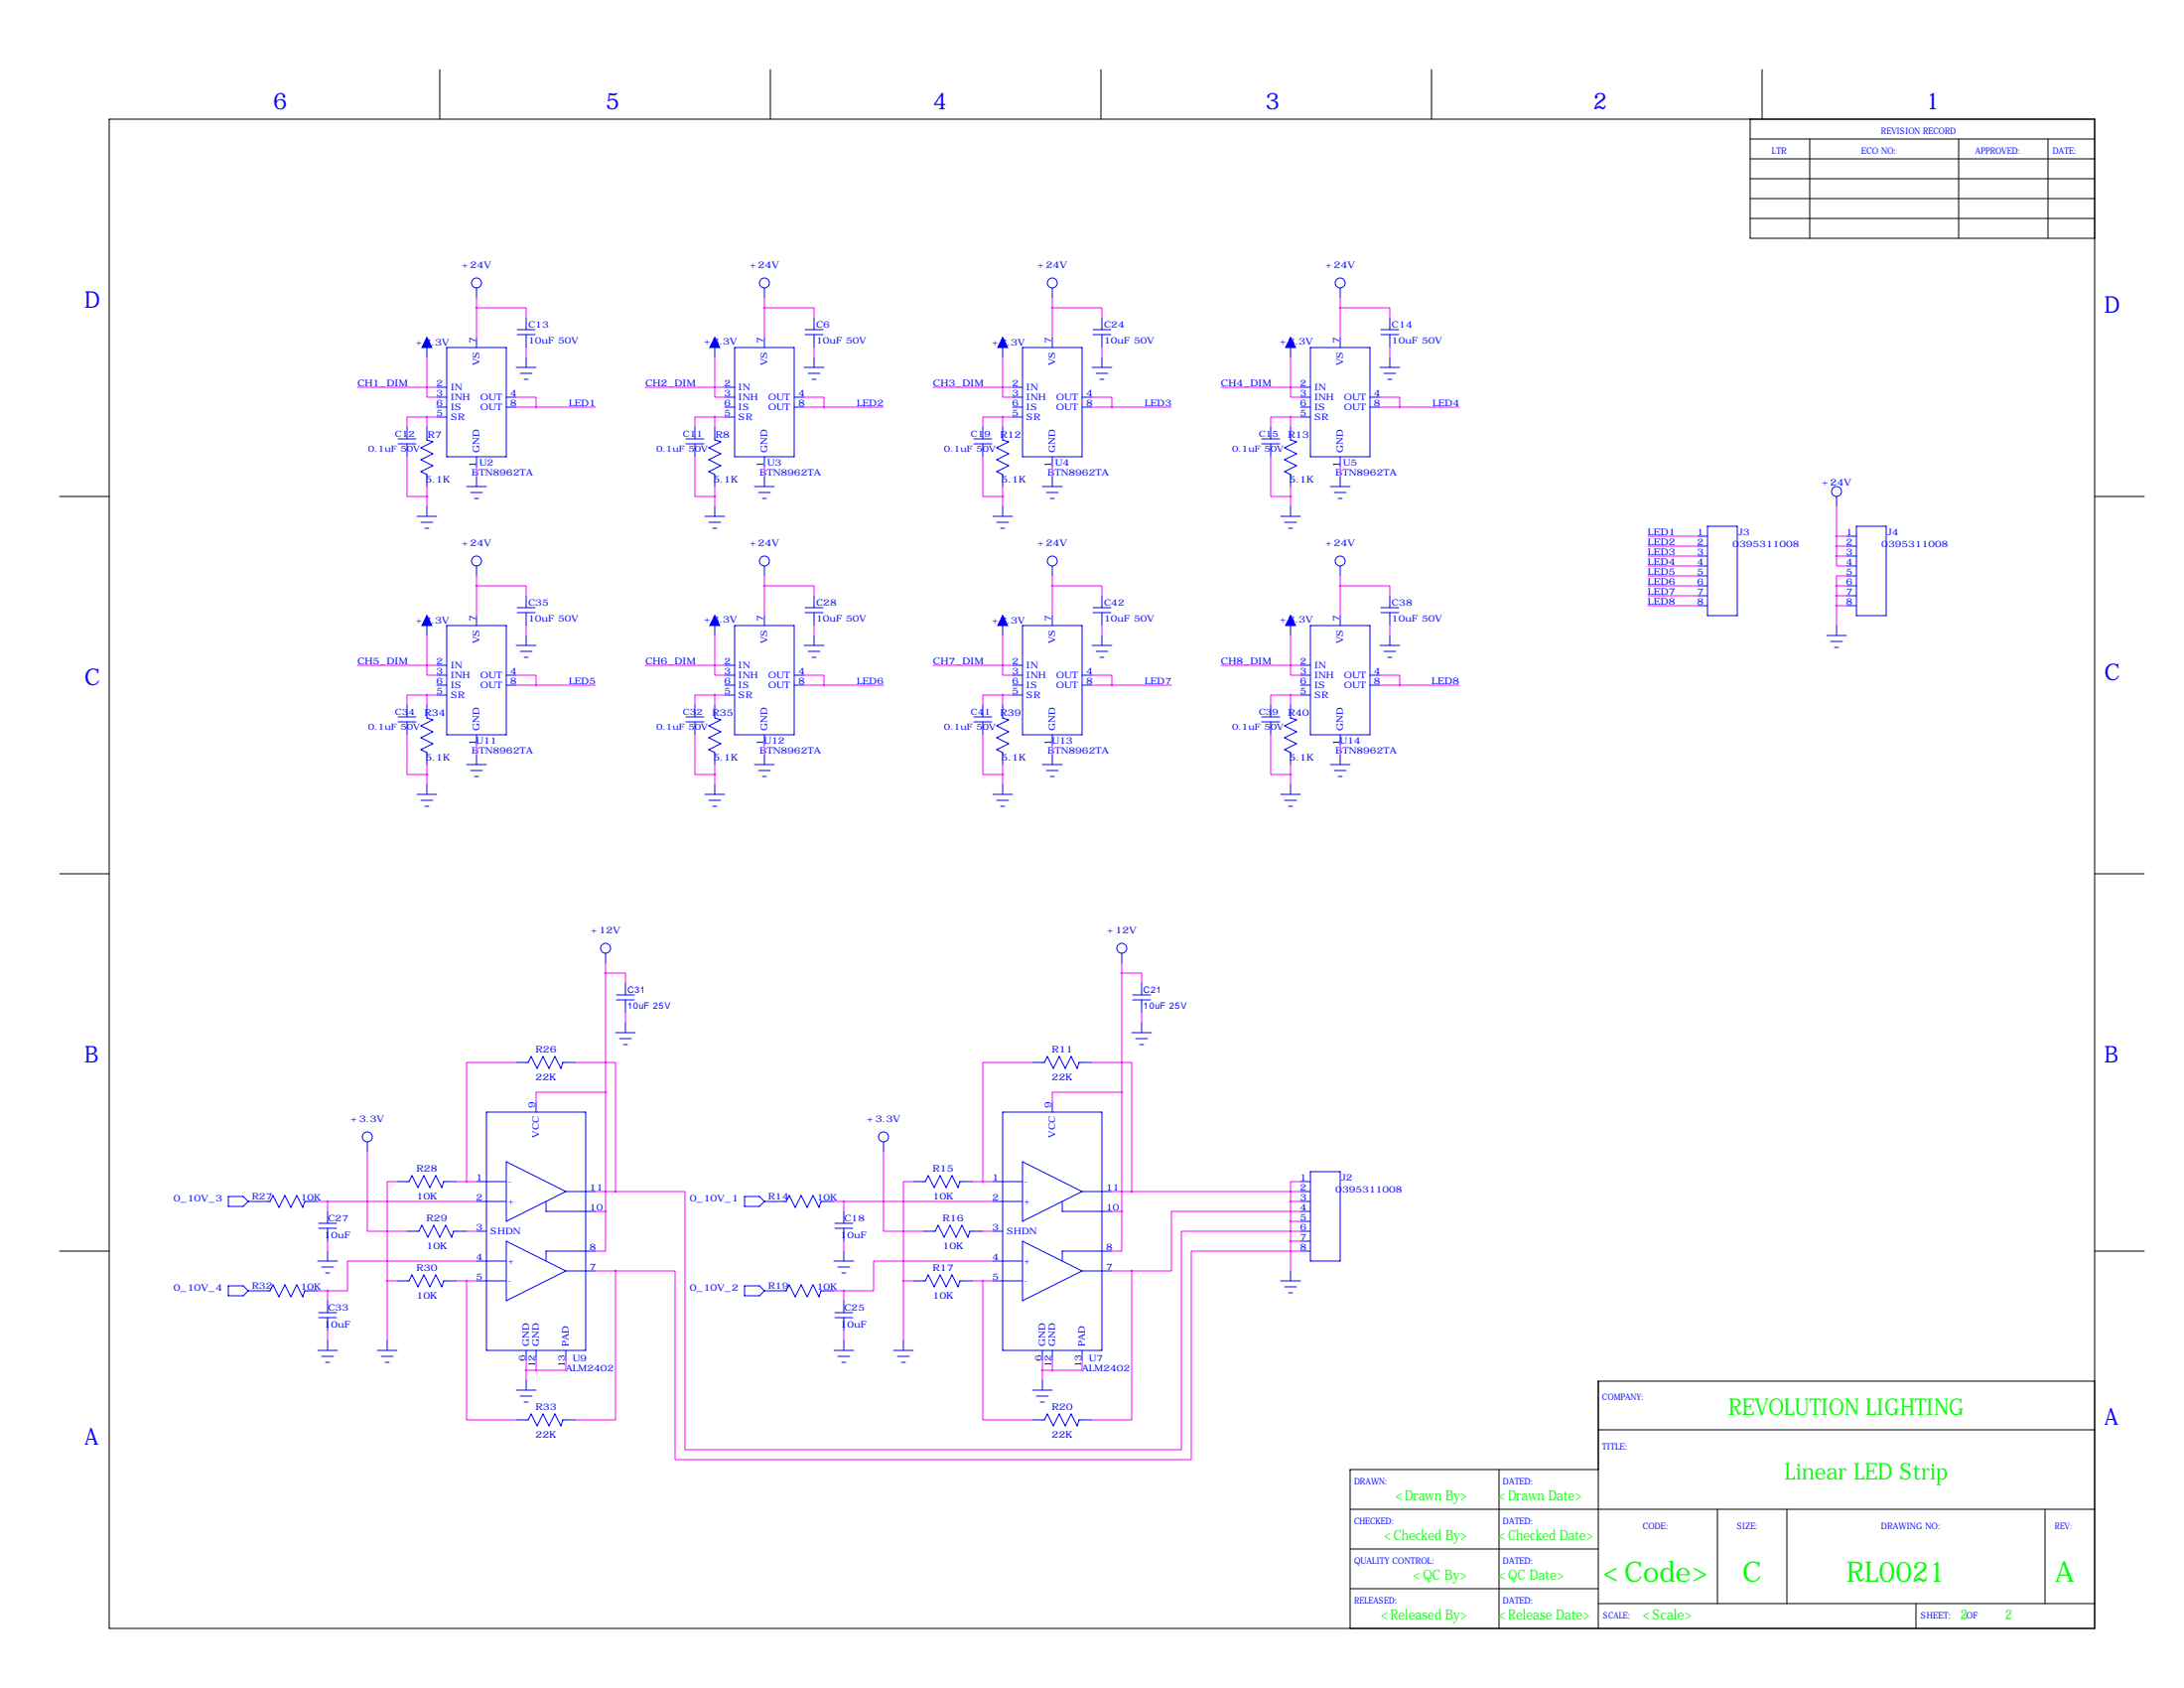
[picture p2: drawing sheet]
<svg xmlns="http://www.w3.org/2000/svg" width="559mm" height="432mm" viewBox="0 0 559 432" stroke-linecap="round" stroke-linejoin="round" font-family="sans-serif">
<g fill="none" stroke="#000" stroke-width=".25">
<path d="M112.5 17.8v12.7M197.1 17.8v12.7M281.7 17.8v12.7M366.3 17.8v12.7M450.8 17.8v12.7M27.9 30.5h508v386.1h-508zM447.8 35.6h88.1M447.8 30.5v30.5h88.1M463 35.6v25.4M501.1 35.6v25.4M524 35.6v25.4M447.8 45.7h88.1"/>
<path d="M447.8 40.6h88.1M447.8 50.8h88.1M447.8 55.9h88.1M15.2 127h12.7M535.9 127h12.7M15.2 223.5h12.7M535.9 223.5h12.7M15.2 320h12.7M535.9 320h12.7M535.9 353.3h-127v63.3M383.5 375.9v40.7M408.9 365.8h127"/>
<path d="M408.9 375.9h-63.5v40.7M345.4 386.1h190.5M345.4 396.2h63.5M439.4 386.1v24.1M457.2 386.1v24.1M523.2 386.1v24.1M345.4 406.4h63.5M408.9 410.2h127M490.2 410.2v6.4"/>
</g>
<g fill="none" stroke="#00f" stroke-width=".25">
<path d="M121.9 73.7v2.5M195.6 73.7v2.5M269.2 73.7v2.5M342.9 73.7v2.5M109.2 86.4v5M111.8 99.1h2.5M114.3 88.9h15.2v27.9h-15.2zM121.9 86.4v2.5M132.1 94h5.1M132.3 85.6h4.6M132.3 84.3h4.6M133.1 95.5h3"/>
<path d="M134.1 97h1M134.6 81.3v3M134.6 85.6v3.3M134.6 91.4v2.6M182.9 86.4v5M185.4 99.1h2.6M188 88.9h15.2v27.9h-15.2zM195.6 86.4v2.5M205.7 94h5.1M206 85.6h4.6M206 84.3h4.6M206.8 95.5h3"/>
<path d="M207.8 97h1M208.3 81.3v3M208.3 85.6v3.3M208.3 91.4v2.6M256.5 86.4v5M259.1 99.1h2.5M261.6 88.9h15.3v27.9h-15.3zM269.2 86.4v2.5M279.4 94h5.1M279.7 85.6h4.5M279.7 84.3h4.5M280.4 95.5h3.1"/>
<path d="M281.4 97h1M281.9 81.3v3M281.9 85.6v3.3M281.9 91.4v2.6M330.2 86.4v5M332.7 99.1h2.6M335.3 88.9h15.2v27.9h-15.2zM342.9 86.4v2.5M353.1 94h5M353.3 85.6h4.6M353.3 84.3h4.6M354.1 95.5h3"/>
<path d="M355.1 97h1M355.6 81.3v3M355.6 85.6v3.3M355.6 91.4v2.6M101.9 113.5h4.5M101.9 112.3h4.5M104.1 109.2v3.1M104.1 113.5v3.3M109.2 109.2v3.3l1.5 .5-3 1.6 3 1.5-3 1.5 3 1.5-3 1.5 1.5 .8v3.1M111.8 101.6h2.5M111.8 106.7h2.5M111.8 104.1h2.5"/>
<path d="M121.9 116.8v2.6M129.5 101.6h2.6M129.5 104.1h2.6M175.5 113.5h4.6M175.5 112.3h4.6M177.8 109.2v3.1M177.8 113.5v3.3M182.9 109.2v3.3l1.5 .5-3 1.6 3 1.5-3 1.5 3 1.5-3 1.5 1.5 .8v3.1M185.4 101.6h2.6M185.4 106.7h2.6M185.4 104.1h2.6M195.6 116.8v2.6"/>
<path d="M203.2 101.6h2.5M203.2 104.1h2.5M249.2 113.5h4.5M249.2 112.3h4.5M251.5 109.2v3.1M251.5 113.5v3.3M256.5 109.2v3.3l1.6 .5-3.1 1.6 3.1 1.5-3.1 1.5 3.1 1.5-3.1 1.5 1.5 .8v3.1M259.1 101.6h2.5M259.1 106.7h2.5M259.1 104.1h2.5M269.2 116.8v2.6M276.9 101.6h2.5"/>
<path d="M276.9 104.1h2.5M322.8 113.5h4.6M322.8 112.3h4.6M325.1 109.2v3.1M325.1 113.5v3.3M330.2 109.2v3.3l1.5 .5-3 1.6 3 1.5-3 1.5 3 1.5-3 1.5 1.5 .8v3.1M332.7 101.6h2.6M332.7 106.7h2.6M332.7 104.1h2.6M342.9 116.8v2.6M350.5 101.6h2.6M350.5 104.1h2.6"/>
<path d="M106.7 132.1h5.1M107.7 133.6h3M108.7 135.1h1M109.2 129.5v2.6M119.4 124.5h5.1M120.4 126h3M121.4 127.5h1M121.9 121.9v2.6M180.3 132.1h5.1M181.4 133.6h3M182.4 135.1h1M182.9 129.5v2.6"/>
<path d="M193 124.5h5.1M194.1 126h3M195.1 127.5h1M195.6 121.9v2.6M254 132.1h5.1M255 133.6h3.1M256 135.1h1M256.5 129.5v2.6M266.7 124.5h5.1M267.7 126h3.1M268.7 127.5h1M269.2 121.9v2.6"/>
<path d="M327.7 132.1h5M328.7 133.6h3M329.7 135.1h1M330.2 129.5v2.6M340.4 124.5h5M341.4 126h3M342.4 127.5h1M342.9 121.9v2.6M434.3 137.2h2.6M434.3 139.7h2.6M436.9 134.6h7.6v22.9h-7.6zM469.9 127v2.5"/>
<path d="M472.4 137.2h2.6M472.4 139.7h2.6M475 134.6h7.6v22.9h-7.6zM109.2 157.5v5.1M121.9 144.8v2.5M121.9 157.5v2.5M132.3 156.7h4.6M132.3 155.4h4.6M134.6 152.4v3M134.6 156.7v3.3M182.9 157.5v5.1M195.6 144.8v2.5"/>
<path d="M195.6 157.5v2.5M206 156.7h4.6M206 155.4h4.6M208.3 152.4v3M208.3 156.7v3.3M256.5 157.5v5.1M269.2 144.8v2.5M269.2 157.5v2.5M279.7 156.7h4.5M279.7 155.4h4.5M281.9 152.4v3M281.9 156.7v3.3"/>
<path d="M330.2 157.5v5.1M342.9 144.8v2.5M342.9 157.5v2.5M353.3 156.7h4.6M353.3 155.4h4.6M355.6 152.4v3M355.6 156.7v3.3M434.3 142.2h2.6M434.3 144.8h2.6M434.3 147.3h2.6M434.3 149.9h2.6M434.3 152.4h2.6"/>
<path d="M434.3 154.9h2.6M472.4 142.2h2.6M472.4 144.8h2.6M472.4 147.3h2.6M472.4 149.9h2.6M472.4 152.4h2.6M472.4 154.9h2.6M111.8 170.2h2.5M111.8 172.7h2.5M111.8 177.8h2.5M111.8 175.3h2.5M114.3 160h15.2v28h-15.2z"/>
<path d="M129.5 172.7h2.6M129.5 175.3h2.6M132.1 165.1h5.1M133.1 166.6h3M134.1 168.1h1M134.6 162.6v2.5M185.4 170.2h2.6M185.4 172.7h2.6M185.4 177.8h2.6M185.4 175.3h2.6M188 160h15.2v28h-15.2zM203.2 172.7h2.5"/>
<path d="M203.2 175.3h2.5M205.7 165.1h5.1M206.8 166.6h3M207.8 168.1h1M208.3 162.6v2.5M259.1 170.2h2.5M259.1 172.7h2.5M259.1 177.8h2.5M259.1 175.3h2.5M261.6 160h15.3v28h-15.3zM276.9 172.7h2.5M276.9 175.3h2.5"/>
<path d="M279.4 165.1h5.1M280.4 166.6h3.1M281.4 168.1h1M281.9 162.6v2.5M332.7 170.2h2.6M332.7 172.7h2.6M332.7 177.8h2.6M332.7 175.3h2.6M335.3 160h15.2v28h-15.2zM350.5 172.7h2.6M350.5 175.3h2.6M353.1 165.1h5"/>
<path d="M354.1 166.6h3M355.1 168.1h1M355.6 162.6v2.5M467.4 162.6h5M468.4 164.1h3M469.4 165.6h1M469.9 160v2.6M101.9 184.7h4.5M101.9 183.4h4.5M104.1 180.3v3.1M104.1 184.7v3.3M109.2 180.3v3.3l1.5 .5-3 1.6 3 1.5-3 1.5 3 1.5-3 1.6 1.5 .7v3.1"/>
<path d="M119.4 195.6h5.1M120.4 197.1h3M121.4 198.6h1M121.9 188v2.5M121.9 193v2.6M175.5 184.7h4.6M175.5 183.4h4.6M177.8 180.3v3.1M177.8 184.7v3.3M182.9 180.3v3.3l1.5 .5-3 1.6 3 1.5-3 1.5 3 1.5-3 1.6 1.5 .7v3.1M193 195.6h5.1M194.1 197.1h3"/>
<path d="M195.1 198.6h1M195.6 188v2.5M195.6 193v2.6M249.2 184.7h4.5M249.2 183.4h4.5M251.5 180.3v3.1M251.5 184.7v3.3M256.5 180.3v3.3l1.6 .5-3.1 1.6 3.1 1.5-3.1 1.5 3.1 1.5-3.1 1.6 1.5 .7v3.1M266.7 195.6h5.1M267.7 197.1h3.1M268.7 198.6h1M269.2 188v2.5"/>
<path d="M269.2 193v2.6M322.8 184.7h4.6M322.8 183.4h4.6M325.1 180.3v3.1M325.1 184.7v3.3M330.2 180.3v3.3l1.5 .5-3 1.6 3 1.5-3 1.5 3 1.5-3 1.6 1.5 .7v3.1M340.4 195.6h5M341.4 197.1h3M342.4 198.6h1M342.9 188v2.5M342.9 193v2.6M106.7 203.2h5.1"/>
<path d="M107.7 204.7h3M108.7 206.2h1M109.2 200.7v2.5M180.3 203.2h5.1M181.4 204.7h3M182.4 206.2h1M182.9 200.7v2.5M254 203.2h5.1M255 204.7h3.1M256 206.2h1M256.5 200.7v2.5M327.7 203.2h5"/>
<path d="M328.7 204.7h3M329.7 206.2h1M330.2 200.7v2.5M154.9 243.8v2.6M157.7 255.8h4.6M157.7 254.5h4.6M160 251.5v3M160 255.8v3.3M287 243.8v2.6M289.8 255.8h4.6M289.8 254.5h4.6M292.1 251.5v3"/>
<path d="M292.1 255.8v3.3M132.1 271.8h3l.8-1.5 1.5 3 1.5-3 1.6 3 1.5-3 1.5 3 .5-1.5h3.3M157.5 264.2h5.1M158.5 265.7h3M159.5 267.2h1M160 261.6v2.6M264.2 271.8h3l.8-1.5 1.5 3 1.5-3 1.5 3 1.6-3 1.5 3 .5-1.5h3.3M289.6 264.2h5M290.6 265.7h3M291.6 267.2h1M292.1 261.6v2.6M94 292.1v2.5"/>
<path d="M124.5 284.5h25.4v60.9h-25.4zM129.5 297.2l15.3 7.6-15.3 7.6zM137.2 281.9v2.6M226.1 292.1v2.5M256.5 284.5h25.4v60.9h-25.4zM261.6 297.2l15.3 7.6-15.3 7.6zM269.2 281.9v2.6M335.3 299.7h7.6v22.9h-7.6zM58.4 306.1h3.8l1.3 1.2-1.3 1.3h-3.8zM63.5 307.3h5.6l.7-1.5 1.6 3.1 1.5-3.1 1.5 3.1 1.5-3.1 1.6 3.1 .5-1.6h3.3M81.5 314.2h4.6M81.5 312.9h4.6"/>
<path d="M83.8 309.9v3M83.8 314.2v3.3M101.6 302.3h3l.8-1.6 1.5 3.1 1.6-3.1 1.5 3.1 1.5-3.1 1.5 3.1 .5-1.5h3.3M104.1 315h3.1l.7-1.6 1.6 3.1 1.5-3.1 1.5 3.1 1.5-3.1 1.6 3.1 .5-1.5h3.3M121.9 302.3h7.6M121.9 307.3h7.6M121.9 315h2.6M129.5 317.5l15.3 7.6-15.3 7.6zM139.7 307.3v2.6h12.7M144.8 304.8h7.6M190.5 306.1h3.8l1.3 1.2-1.3 1.3h-3.8zM195.6 307.3h5.6l.7-1.5 1.6 3.1 1.5-3.1 1.5 3.1 1.5-3.1 1.5 3.1 .6-1.6h3.3"/>
<path d="M213.6 314.2h4.6M213.6 312.9h4.6M215.9 309.9v3M215.9 314.2v3.3M233.7 302.3h3l.8-1.6 1.5 3.1 1.5-3.1 1.6 3.1 1.5-3.1 1.5 3.1 .5-1.5h3.3M236.2 315h3.1l.7-1.6 1.6 3.1 1.5-3.1 1.5 3.1 1.5-3.1 1.5 3.1 .6-1.5h3.3M254 302.3h7.6M254 307.3h7.6M254 315h2.5M261.6 317.5l15.3 7.6-15.3 7.6zM271.8 307.3v2.6h12.7M276.9 304.8h7.6"/>
<path d="M332.7 302.3h2.6M332.7 304.8h2.6M332.7 307.3h2.6M332.7 309.9h2.6M332.7 312.4h2.6M332.7 315h2.6M332.7 317.5h2.6M58.4 328.9h3.8l1.3 1.3-1.3 1.3h-3.8zM63.5 330.2h5.6l.7-1.5 1.6 3 1.5-3 1.5 3 1.5-3 1.6 3 .5-1.5h3.3M81.3 322.6h5.1M81.5 337.1h4.6M81.5 335.8h4.6"/>
<path d="M82.3 324.1h3M83.3 325.6h1M83.8 320v2.6M83.8 332.7v3.1M83.8 337.1v3.3M101.6 327.7h3l.8-1.6 1.5 3.1 1.6-3.1 1.5 3.1 1.5-3.1 1.5 3.1 .5-1.5h3.3M121.9 322.6h7.6M121.9 327.7h7.6M144.8 325.1h7.6M152.4 320h-12.7v2.6M190.5 328.9h3.8l1.3 1.3-1.3 1.3h-3.8zM195.6 330.2h5.6l.7-1.5 1.6 3 1.5-3 1.5 3 1.5-3 1.5 3 .6-1.5h3.3"/>
<path d="M213.4 322.6h5M213.6 337.1h4.6M213.6 335.8h4.6M214.4 324.1h3M215.4 325.6h1M215.9 320v2.6M215.9 332.7v3.1M215.9 337.1v3.3M233.7 327.7h3l.8-1.6 1.5 3.1 1.5-3.1 1.6 3.1 1.5-3.1 1.5 3.1 .5-1.5h3.3M254 322.6h7.6M254 327.7h7.6M276.9 325.1h7.6"/>
<path d="M284.5 320h-12.7v2.6M327.7 327.7h5M328.7 329.2h3M329.7 330.7h1M330.2 325.1v2.6M332.7 320h2.6M81.3 345.4h5.1M82.3 347h3M83.3 348.5h1M83.8 342.9v2.5M96.5 345.4h5.1M97.5 347h3.1"/>
<path d="M98.6 348.5h1M99.1 342.9v2.5M132.1 355.6h5.1M133.1 357.1h3M134.1 358.6h1M134.6 345.4v2.6M134.6 353.1v2.5M137.2 345.4v2.6M144.8 345.4v2.6M213.4 345.4h5M214.4 347h3M215.4 348.5h1"/>
<path d="M215.9 342.9v2.5M228.6 345.4h5.1M229.6 347h3.1M230.6 348.5h1M231.1 342.9v2.5M264.2 355.6h5M265.2 357.1h3M266.2 358.6h1M266.7 345.4v2.6M266.7 353.1v2.5M269.2 345.4v2.6M276.9 345.4v2.6"/>
<path d="M132.1 363.2h3l.8-1.5 1.5 3 1.5-3 1.6 3 1.5-3 1.5 3 .5-1.5h3.3M264.2 363.2h3l.8-1.5 1.5 3 1.5-3 1.5 3 1.6-3 1.5 3 .5-1.5h3.3"/>
<circle cx="121.9" cy="72.4" r="1.27"/>
<circle cx="195.6" cy="72.4" r="1.27"/>
<circle cx="269.2" cy="72.4" r="1.27"/>
<circle cx="342.9" cy="72.4" r="1.27"/>
<circle cx="469.9" cy="125.7" r="1.27"/>
<circle cx="121.9" cy="143.5" r="1.27"/>
<circle cx="195.6" cy="143.5" r="1.27"/>
<circle cx="269.2" cy="143.5" r="1.27"/>
<circle cx="342.9" cy="143.5" r="1.27"/>
<circle cx="154.9" cy="242.6" r="1.27"/>
<circle cx="287" cy="242.6" r="1.27"/>
<circle cx="94" cy="290.8" r="1.27"/>
<circle cx="226.1" cy="290.8" r="1.27"/>
</g>
<g fill="#00f" stroke="#00f" stroke-width=".25">
<path d="M109.2 86.4l1.3 2.5h-2.6z"/>
<path d="M182.9 86.4l1.2 2.5h-2.5z"/>
<path d="M256.5 86.4l1.3 2.5h-2.5z"/>
<path d="M330.2 86.4l1.3 2.5h-2.6z"/>
<path d="M109.2 157.5l1.3 2.5h-2.6z"/>
<path d="M182.9 157.5l1.2 2.5h-2.5z"/>
<path d="M256.5 157.5l1.3 2.5h-2.5z"/>
<path d="M330.2 157.5l1.3 2.5h-2.6z"/>
</g>
<g fill="none" stroke="#f0f" stroke-width=".25">
<path d="M121.9 78.7h12.7v2.6M121.9 76.2v10.2M195.6 78.7h12.7v2.6M195.6 76.2v10.2M269.2 78.7h12.7v2.6M269.2 76.2v10.2M342.9 78.7h12.7v2.6M342.9 76.2v10.2M91.4 99.1h20.4M109.2 91.4v10.2h2.6M134.6 88.9v2.5M165.1 99.1h20.3"/>
<path d="M182.9 91.4v10.2h2.5M208.3 88.9v2.5M238.8 99.1h20.3M256.5 91.4v10.2h2.6M281.9 88.9v2.5M312.4 99.1h20.3M330.2 91.4v10.2h2.5M355.6 88.9v2.5M104.1 116.8v10.2h5.1M109.2 106.7h-5.1v2.5M109.2 106.7h2.6M109.2 106.7v2.5"/>
<path d="M121.9 119.4v2.5M132.1 101.6h5.1v2.5M132.1 104.1h20.3M177.8 116.8v10.2h5.1M182.9 106.7h-5.1v2.5M182.9 106.7h2.5M182.9 106.7v2.5M195.6 119.4v2.5M205.7 101.6h5.1v2.5M205.7 104.1h20.4M251.5 116.8v10.2h5M256.5 106.7h-5v2.5"/>
<path d="M256.5 106.7h2.6M256.5 106.7v2.5M269.2 119.4v2.5M279.4 101.6h5.1v2.5M279.4 104.1h20.3M325.1 116.8v10.2h5.1M330.2 106.7h-5.1v2.5M330.2 106.7h2.5M330.2 106.7v2.5M342.9 119.4v2.5M353.1 101.6h5v2.5M353.1 104.1h20.3"/>
<path d="M109.2 124.5v5M182.9 124.5v5M256.5 124.5v5M330.2 124.5v5M421.6 137.2h12.7M421.6 139.7h12.7M469.9 137.2h2.5M469.9 139.7h2.5M469.9 129.5v12.7M121.9 149.9h12.7v2.5M121.9 147.3v10.2M195.6 149.9h12.7v2.5"/>
<path d="M195.6 147.3v10.2M269.2 149.9h12.7v2.5M269.2 147.3v10.2M342.9 149.9h12.7v2.5M342.9 147.3v10.2M421.6 142.2h12.7M421.6 144.8h12.7M421.6 147.3h12.7M421.6 149.9h12.7M421.6 152.4h12.7M421.6 154.9h12.7M469.9 142.2v2.6h2.5"/>
<path d="M469.9 142.2h2.5M469.9 149.9h2.5M469.9 152.4h2.5M469.9 154.9h2.5M469.9 149.9v10.1M472.4 147.3h-2.5v2.6M91.4 170.2h20.4M109.2 177.8h-5.1v2.5M109.2 162.6v10.1h2.6M109.2 177.8v2.5M109.2 177.8h2.6M132.1 172.7h5.1v2.6"/>
<path d="M132.1 175.3h20.3M134.6 160v2.6M165.1 170.2h20.3M182.9 177.8h-5.1v2.5M182.9 162.6v10.1h2.5M182.9 177.8v2.5M182.9 177.8h2.5M205.7 172.7h5.1v2.6M205.7 175.3h20.4M208.3 160v2.6M238.8 170.2h20.3M256.5 177.8h-5v2.5"/>
<path d="M256.5 162.6v10.1h2.6M256.5 177.8v2.5M256.5 177.8h2.6M279.4 172.7h5.1v2.6M279.4 175.3h20.3M281.9 160v2.6M312.4 170.2h20.3M330.2 177.8h-5.1v2.5M330.2 162.6v10.1h2.5M330.2 177.8v2.5M330.2 177.8h2.5M353.1 172.7h5v2.6"/>
<path d="M353.1 175.3h20.3M355.6 160v2.6M104.1 188v10.1h5.1M109.2 195.6v5.1M121.9 190.5v2.5M177.8 188v10.1h5.1M182.9 195.6v5.1M195.6 190.5v2.5M251.5 188v10.1h5M256.5 195.6v5.1M269.2 190.5v2.5M325.1 188v10.1h5.1"/>
<path d="M330.2 195.6v5.1M342.9 190.5v2.5M154.9 248.9h5.1v2.6M154.9 246.4v63.5M160 259.1v2.5M287 248.9h5.1v2.6M287 246.4v63.5M292.1 259.1v2.5M132.1 271.8h-12.7v30.5M147.3 271.8h10.2v33M154.9 279.4h-17.7v2.5M264.2 271.8h-12.7v30.5"/>
<path d="M279.4 271.8h10.2v33M287 279.4h-17.8v2.5M94 294.6v20.4h10.1M226.1 294.6v20.4h10.1M66 307.3h.1M81.3 307.3h40.6M83.8 307.3v2.6M83.8 317.5v2.5M101.6 302.3h-2.5v25.4M116.8 302.3h5.1M119.4 315h2.5M152.4 304.8h5.1"/>
<path d="M152.4 309.9h2.5M154.9 309.9v10.1h-2.5M157.5 304.8h17.8v66h127v-55.8h30.4M198.1 307.3h.1M213.4 307.3h40.6M215.9 307.3v2.6M215.9 317.5v2.5M233.7 302.3h-2.6v25.4M248.9 302.3h5.1M251.5 315h2.5M284.5 304.8h48.2M284.5 309.9h2.5"/>
<path d="M287 309.9v10.1h-2.5M330.2 307.3v17.8M330.2 307.3h2.5M330.2 312.4h2.5M330.2 317.5h2.5M332.7 302.3h-2.5v5M332.7 309.9h-33v15.2h-10.1M66 330.2h.1M81.3 330.2h2.5M83.8 330.2v2.5M99.1 327.7h2.5M99.1 327.7v15.2"/>
<path d="M116.8 327.7h5.1M119.4 327.7v35.5h12.7M121.9 322.6h-33v7.6h-5.1M152.4 325.1h5.1M157.5 325.1v38.1h-10.2M198.1 330.2h.1M213.4 330.2h2.5M215.9 330.2v2.5M231.1 327.7h2.6M231.1 327.7v15.2M248.9 327.7h5.1M251.5 327.7v35.5h12.7"/>
<path d="M254 322.6h-30.5v7.6h-7.6M284.5 325.1h5.1M289.6 325.1v38.1h-10.2M332.7 320h-27.9v53.4h-132.1v-48.3h-15.2M83.8 340.4v2.5M134.6 348v5.1M134.6 350.5h2.6M137.2 348v2.5M144.8 348v2.5h-7.6M215.9 340.4v2.5M266.7 348v5.1M266.7 350.5h2.5"/>
<path d="M269.2 348v2.5M276.9 348v2.5h-7.7"/>
</g>
<path d="M137.1 104.1a.05 .05 0 0 0 .1 0 .05 .05 0 0 0-.1 0zM269.2 78.7a.05 .05 0 0 0 .1 0 .05 .05 0 0 0-.1 0zM256.5 106.7a.05 .05 0 0 0 .1 0 .05 .05 0 0 0-.1 0zM256.5 127a.05 .05 0 0 0 .1 0 .05 .05 0 0 0-.1 0zM358.1 104.1a.05 .05 0 0 0 .1 0 .05 .05 0 0 0-.1 0zM137.1 175.3a.05 .05 0 0 0 .1 0 .05 .05 0 0 0-.1 0zM269.2 149.9a.05 .05 0 0 0 .1 0 .05 .05 0 0 0-.1 0zM256.5 177.8a.05 .05 0 0 0 .1 0 .05 .05 0 0 0-.1 0zM256.5 198.1a.05 .05 0 0 0 .1 0 .05 .05 0 0 0-.1 0zM358.1 175.3a.05 .05 0 0 0 .1 0 .05 .05 0 0 0-.1 0zM269.2 350.5a.05 .05 0 0 0 .1 0 .05 .05 0 0 0-.1 0zM137.1 350.5a.05 .05 0 0 0 .1 0 .05 .05 0 0 0-.1 0zM154.9 309.9a.05 .05 0 0 0 .1 0 .05 .05 0 0 0-.1 0zM289.5 325.1a.05 .05 0 0 0 .1 0 .05 .05 0 0 0-.1 0zM289.5 304.8a.05 .05 0 0 0 .1 0 .05 .05 0 0 0-.1 0zM251.4 302.3a.05 .05 0 0 0 .1 0 .05 .05 0 0 0-.1 0zM251.4 327.7a.05 .05 0 0 0 .1 0 .05 .05 0 0 0-.1 0zM231.1 327.7a.05 .05 0 0 0 .1 0 .05 .05 0 0 0-.1 0zM99 327.7a.05 .05 0 0 0 .1 0 .05 .05 0 0 0-.1 0zM154.9 279.4a.05 .05 0 0 0 .1 0 .05 .05 0 0 0-.1 0zM154.9 248.9a.05 .05 0 0 0 .1 0 .05 .05 0 0 0-.1 0z" fill="#f0f" stroke="#f0f" stroke-width=".63"/>
<g font-size="7.3" fill="#0f0">
<text x="410.1" y="404.5">&lt;Code&gt;</text>
<text x="445.8" y="404.5">C</text>
<text x="472.5" y="404.5">RL0021</text>
<text x="525.9" y="404.5">A</text>
</g>
<g font-size="5.9" fill="#00f">
<text x="69.8" y="27.9">6</text>
<text x="154.9" y="27.9">5</text>
<text x="238.8" y="27.9">4</text>
<text x="323.8" y="27.9">3</text>
<text x="407.7" y="27.9">2</text>
<text x="492.8" y="27.9">1</text>
<text x="21.6" y="78.7">D</text>
<text x="538.5" y="80">D</text>
<text x="538.5" y="174">C</text>
<text x="21.6" y="175.3">C</text>
<text x="21.6" y="271.8">B</text>
<text x="538.5" y="271.8">B</text>
<text x="538.5" y="364.5">A</text>
<text x="21.6" y="369.6">A</text>
</g>
<g font-size="5.9" fill="#0f0">
<text x="442.3" y="362">REVOLUTION LIGHTING</text>
<text x="456.6" y="378.5">Linear LED Strip</text>
</g>
<g font-size="3.6" fill="#0f0">
<text x="357.1" y="383.9">&lt;Drawn By&gt;</text>
<text x="383.5" y="383.9">&lt;Drawn Date&gt;</text>
<text x="354.2" y="394">&lt;Checked By&gt;</text>
<text x="383.5" y="394">&lt;Checked Date&gt;</text>
<text x="361.7" y="404.2">&lt;QC By&gt;</text>
<text x="383.5" y="404.2">&lt;QC Date&gt;</text>
<text x="353.4" y="414.3">&lt;Released By&gt;</text>
<text x="383.5" y="414.3">&lt;Release Date&gt;</text>
<text x="420.4" y="414.3">&lt;Scale&gt;</text>
<text x="501.6" y="414.3">2</text>
<text x="513.1" y="414.3">2</text>
</g>
<g font-size="2.4" fill="#00f">
<text x="118.1" y="68.6">+24V</text>
<text x="191.8" y="68.6">+24V</text>
<text x="265.5" y="68.6">+24V</text>
<text x="339.1" y="68.6">+24V</text>
<text x="106.4" y="88.4">+3.3V</text>
<text x="180.1" y="88.1">+3.3V</text>
<text x="253.7" y="88.4">+3.3V</text>
<text x="327.4" y="88.1">+3.3V</text>
<text x="91.4" y="98.8">CH1_DIM</text>
<text x="165.1" y="98.8">CH2_DIM</text>
<text x="238.8" y="98.8">CH3_DIM</text>
<text x="312.4" y="98.8">CH4_DIM</text>
<text x="109.4" y="112.1">R7</text>
<text x="183.1" y="112.1">R8</text>
<text x="255.9" y="112.1">R12</text>
<text x="329.5" y="112.1">R13</text>
<text x="108.8" y="123.4">5.1K</text>
<text x="182.5" y="123.4">5.1K</text>
<text x="256.2" y="123.4">5.1K</text>
<text x="329.8" y="123.4">5.1K</text>
<text x="466.1" y="124.2">+24V</text>
<text x="421.6" y="136.9">LED1</text>
<text x="118.1" y="139.7">+24V</text>
<text x="191.8" y="139.7">+24V</text>
<text x="265.5" y="139.7">+24V</text>
<text x="339.1" y="139.7">+24V</text>
<text x="421.6" y="139.4">LED2</text>
<text x="421.6" y="142">LED3</text>
<text x="421.6" y="144.5">LED4</text>
<text x="421.6" y="147.1">LED5</text>
<text x="421.6" y="149.6">LED6</text>
<text x="421.6" y="152.1">LED7</text>
<text x="421.6" y="154.7">LED8</text>
<text x="106.4" y="159.5">+3.3V</text>
<text x="180.1" y="159.3">+3.3V</text>
<text x="253.7" y="159.5">+3.3V</text>
<text x="327.4" y="159.3">+3.3V</text>
<text x="91.4" y="169.9">CH5_DIM</text>
<text x="165.1" y="169.9">CH6_DIM</text>
<text x="238.8" y="169.9">CH7_DIM</text>
<text x="312.4" y="169.9">CH8_DIM</text>
<text x="366.3" y="175">LED8</text>
<text x="108.6" y="183.2">R34</text>
<text x="182.2" y="183.2">R35</text>
<text x="255.9" y="183.2">R39</text>
<text x="329.5" y="183.2">R40</text>
<text x="108.8" y="194.6">5.1K</text>
<text x="182.5" y="194.6">5.1K</text>
<text x="256.2" y="194.6">5.1K</text>
<text x="329.8" y="194.6">5.1K</text>
<text x="151.2" y="238.8">+12V</text>
<text x="283.2" y="238.8">+12V</text>
<text x="137" y="269.2">R26</text>
<text x="269.1" y="269.2">R11</text>
<text x="137" y="276.4">22K</text>
<text x="269.1" y="276.4">22K</text>
<text x="89.7" y="287">+3.3V</text>
<text x="221.8" y="287">+3.3V</text>
<text x="106.5" y="299.7">R28</text>
<text x="238.6" y="299.7">R15</text>
<text x="44.4" y="307.3">0_10V_3</text>
<text x="106.5" y="306.9">10K</text>
<text x="176.5" y="307.3">0_10V_1</text>
<text x="238.6" y="306.9">10K</text>
<text x="109.1" y="312.4">R29</text>
<text x="241.1" y="312.4">R16</text>
<text x="109.1" y="319.6">10K</text>
<text x="241.1" y="319.6">10K</text>
<text x="106.5" y="325.1">R30</text>
<text x="238.6" y="325.1">R17</text>
<text x="44.4" y="330.2">0_10V_4</text>
<text x="106.5" y="332.3">10K</text>
<text x="176.5" y="330.2">0_10V_2</text>
<text x="238.6" y="332.3">10K</text>
<text x="137" y="360.7">R33</text>
<text x="269.1" y="360.7">R20</text>
<text x="137" y="367.8">22K</text>
<text x="269.1" y="367.8">22K</text>
</g>
<g font-size="2.3" fill="#00f">
<text x="481.3" y="34.3">REVISION RECORD</text>
<text x="453.4" y="39.4">LTR</text>
<text x="476.2" y="39.4">ECO NO:</text>
<text x="505.5" y="39.4">APPROVED:</text>
<text x="525.3" y="39.4">DATE:</text>
<text x="135.1" y="83.8">C13</text>
<text x="208.8" y="83.8">C6</text>
<text x="282.4" y="83.8">C24</text>
<text x="356.1" y="83.8">C14</text>
<text x="121.7" y="87.9" transform="rotate(-90 121.7 87.9)">7</text>
<text x="135.1" y="87.9">10uF 50V</text>
<text x="195.3" y="87.9" transform="rotate(-90 195.3 87.9)">7</text>
<text x="208.8" y="87.9">10uF 50V</text>
<text x="269" y="87.9" transform="rotate(-90 269 87.9)">7</text>
<text x="282.4" y="87.9">10uF 50V</text>
<text x="342.6" y="87.9" transform="rotate(-90 342.6 87.9)">7</text>
<text x="356.1" y="87.9">10uF 50V</text>
<text x="122.7" y="93.6" transform="rotate(-90 122.7 93.6)">VS</text>
<text x="196.3" y="93.6" transform="rotate(-90 196.3 93.6)">VS</text>
<text x="270" y="93.6" transform="rotate(-90 270 93.6)">VS</text>
<text x="343.7" y="93.6" transform="rotate(-90 343.7 93.6)">VS</text>
<text x="111.6" y="98.8">2</text>
<text x="111.6" y="101.3">3</text>
<text x="115.3" y="99.8">IN</text>
<text x="130.6" y="101.3">4</text>
<text x="185.3" y="98.8">2</text>
<text x="185.3" y="101.3">3</text>
<text x="189" y="99.8">IN</text>
<text x="204.2" y="101.3">4</text>
<text x="258.9" y="98.8">2</text>
<text x="258.9" y="101.3">3</text>
<text x="262.6" y="99.8">IN</text>
<text x="277.9" y="101.3">4</text>
<text x="332.6" y="98.8">2</text>
<text x="332.6" y="101.3">3</text>
<text x="336.3" y="99.8">IN</text>
<text x="351.5" y="101.3">4</text>
<text x="111.6" y="106.4">5</text>
<text x="111.6" y="103.9">6</text>
<text x="115.3" y="102.4">INH</text>
<text x="115.3" y="107.4">SR</text>
<text x="115.3" y="104.9">IS</text>
<text x="122.9" y="102.4">OUT</text>
<text x="122.9" y="104.9">OUT</text>
<text x="130.6" y="103.9">8</text>
<text x="145.6" y="103.9">LED1</text>
<text x="185.3" y="106.4">5</text>
<text x="185.3" y="103.9">6</text>
<text x="189" y="102.4">INH</text>
<text x="189" y="107.4">SR</text>
<text x="189" y="104.9">IS</text>
<text x="196.5" y="102.4">OUT</text>
<text x="196.5" y="104.9">OUT</text>
<text x="204.2" y="103.9">8</text>
<text x="219.3" y="103.9">LED2</text>
<text x="258.9" y="106.4">5</text>
<text x="258.9" y="103.9">6</text>
<text x="262.6" y="102.4">INH</text>
<text x="262.6" y="107.4">SR</text>
<text x="262.6" y="104.9">IS</text>
<text x="270.2" y="102.4">OUT</text>
<text x="270.2" y="104.9">OUT</text>
<text x="277.9" y="103.9">8</text>
<text x="292.9" y="103.9">LED3</text>
<text x="332.6" y="106.4">5</text>
<text x="332.6" y="103.9">6</text>
<text x="336.3" y="102.4">INH</text>
<text x="336.3" y="107.4">SR</text>
<text x="336.3" y="104.9">IS</text>
<text x="343.9" y="102.4">OUT</text>
<text x="343.9" y="104.9">OUT</text>
<text x="351.5" y="103.9">8</text>
<text x="366.6" y="103.9">LED4</text>
<text x="121.7" y="119.5" transform="rotate(-90 121.7 119.5)">1</text>
<text x="122.6" y="119.1">U2</text>
<text x="122.7" y="115.8" transform="rotate(-90 122.7 115.8)">GND</text>
<text x="195.3" y="119.5" transform="rotate(-90 195.3 119.5)">1</text>
<text x="196.3" y="119.1">U3</text>
<text x="196.3" y="115.8" transform="rotate(-90 196.3 115.8)">GND</text>
<text x="269" y="119.5" transform="rotate(-90 269 119.5)">1</text>
<text x="270" y="119.1">U4</text>
<text x="270" y="115.8" transform="rotate(-90 270 115.8)">GND</text>
<text x="342.6" y="119.5" transform="rotate(-90 342.6 119.5)">1</text>
<text x="343.6" y="119.1">U5</text>
<text x="343.7" y="115.8" transform="rotate(-90 343.7 115.8)">GND</text>
<text x="120.7" y="121.6">BTN8962TA</text>
<text x="194.4" y="121.6">BTN8962TA</text>
<text x="268" y="121.6">BTN8962TA</text>
<text x="341.7" y="121.6">BTN8962TA</text>
<text x="434.2" y="136.9">1</text>
<text x="444.8" y="136.9">J3</text>
<text x="472.3" y="136.9">1</text>
<text x="482.9" y="136.9">J4</text>
<text x="434.2" y="139.4">2</text>
<text x="434.2" y="142">3</text>
<text x="443.3" y="139.9">0395311008</text>
<text x="472.3" y="139.4">2</text>
<text x="472.3" y="142">3</text>
<text x="481.4" y="139.9">0395311008</text>
<text x="434.2" y="144.5">4</text>
<text x="434.2" y="147.1">5</text>
<text x="434.2" y="149.6">6</text>
<text x="472.3" y="144.5">4</text>
<text x="472.3" y="147.1">5</text>
<text x="472.3" y="149.6">6</text>
<text x="135.1" y="154.9">C35</text>
<text x="208.8" y="154.9">C28</text>
<text x="282.4" y="154.9">C42</text>
<text x="356.1" y="154.9">C38</text>
<text x="434.2" y="152.1">7</text>
<text x="434.2" y="154.7">8</text>
<text x="472.3" y="152.1">7</text>
<text x="472.3" y="154.7">8</text>
<text x="121.7" y="159" transform="rotate(-90 121.7 159)">7</text>
<text x="135.1" y="159">10uF 50V</text>
<text x="195.3" y="159" transform="rotate(-90 195.3 159)">7</text>
<text x="208.8" y="159">10uF 50V</text>
<text x="269" y="159" transform="rotate(-90 269 159)">7</text>
<text x="282.4" y="159">10uF 50V</text>
<text x="342.6" y="159" transform="rotate(-90 342.6 159)">7</text>
<text x="356.1" y="159">10uF 50V</text>
<text x="122.7" y="164.7" transform="rotate(-90 122.7 164.7)">VS</text>
<text x="196.3" y="164.7" transform="rotate(-90 196.3 164.7)">VS</text>
<text x="270" y="164.7" transform="rotate(-90 270 164.7)">VS</text>
<text x="343.7" y="164.7" transform="rotate(-90 343.7 164.7)">VS</text>
<text x="111.6" y="169.9">2</text>
<text x="111.6" y="172.5">3</text>
<text x="115.3" y="170.9">IN</text>
<text x="115.3" y="173.5">INH</text>
<text x="122.9" y="173.5">OUT</text>
<text x="130.6" y="172.5">4</text>
<text x="185.3" y="169.9">2</text>
<text x="185.3" y="172.5">3</text>
<text x="189" y="170.9">IN</text>
<text x="189" y="173.5">INH</text>
<text x="196.5" y="173.5">OUT</text>
<text x="204.2" y="172.5">4</text>
<text x="258.9" y="169.9">2</text>
<text x="258.9" y="172.5">3</text>
<text x="262.6" y="170.9">IN</text>
<text x="262.6" y="173.5">INH</text>
<text x="270.2" y="173.5">OUT</text>
<text x="277.9" y="172.5">4</text>
<text x="332.6" y="169.9">2</text>
<text x="332.6" y="172.5">3</text>
<text x="336.3" y="170.9">IN</text>
<text x="336.3" y="173.5">INH</text>
<text x="343.9" y="173.5">OUT</text>
<text x="351.5" y="172.5">4</text>
<text x="111.6" y="177.5">5</text>
<text x="111.6" y="175">6</text>
<text x="115.3" y="178.6">SR</text>
<text x="115.3" y="176">IS</text>
<text x="122.9" y="176">OUT</text>
<text x="130.6" y="175">8</text>
<text x="145.6" y="175">LED5</text>
<text x="185.3" y="177.5">5</text>
<text x="185.3" y="175">6</text>
<text x="189" y="178.6">SR</text>
<text x="189" y="176">IS</text>
<text x="196.5" y="176">OUT</text>
<text x="204.2" y="175">8</text>
<text x="219.3" y="175">LED6</text>
<text x="258.9" y="177.5">5</text>
<text x="258.9" y="175">6</text>
<text x="262.6" y="178.6">SR</text>
<text x="262.6" y="176">IS</text>
<text x="270.2" y="176">OUT</text>
<text x="277.9" y="175">8</text>
<text x="292.9" y="175">LED7</text>
<text x="332.6" y="177.5">5</text>
<text x="332.6" y="175">6</text>
<text x="336.3" y="178.6">SR</text>
<text x="336.3" y="176">IS</text>
<text x="343.9" y="176">OUT</text>
<text x="351.5" y="175">8</text>
<text x="121.7" y="190.7" transform="rotate(-90 121.7 190.7)">1</text>
<text x="121.8" y="190.2">U11</text>
<text x="122.7" y="186.9" transform="rotate(-90 122.7 186.9)">GND</text>
<text x="195.3" y="190.7" transform="rotate(-90 195.3 190.7)">1</text>
<text x="195.4" y="190.2">U12</text>
<text x="196.3" y="186.9" transform="rotate(-90 196.3 186.9)">GND</text>
<text x="269" y="190.7" transform="rotate(-90 269 190.7)">1</text>
<text x="269.1" y="190.2">U13</text>
<text x="270" y="186.9" transform="rotate(-90 270 186.9)">GND</text>
<text x="342.6" y="190.7" transform="rotate(-90 342.6 190.7)">1</text>
<text x="342.7" y="190.2">U14</text>
<text x="343.7" y="186.9" transform="rotate(-90 343.7 186.9)">GND</text>
<text x="120.7" y="192.8">BTN8962TA</text>
<text x="194.4" y="192.8">BTN8962TA</text>
<text x="268" y="192.8">BTN8962TA</text>
<text x="341.7" y="192.8">BTN8962TA</text>
<text x="160.5" y="254">C31</text>
<text x="292.6" y="254">C21</text>
<text x="160.5" y="258.1">10uF 25V</text>
<text x="292.6" y="258.1">10uF 25V</text>
<text x="136.9" y="283.5" transform="rotate(-90 136.9 283.5)">9</text>
<text x="269" y="283.5" transform="rotate(-90 269 283.5)">9</text>
<text x="137.9" y="291" transform="rotate(-90 137.9 291)">VCC</text>
<text x="270" y="291" transform="rotate(-90 270 291)">VCC</text>
<text x="121.8" y="302">1</text>
<text x="130" y="303">-</text>
<text x="150.9" y="304.5">11</text>
<text x="253.8" y="302">1</text>
<text x="262.1" y="303">-</text>
<text x="283" y="304.5">11</text>
<text x="332.6" y="302">1</text>
<text x="332.6" y="304.5">2</text>
<text x="341.7" y="305">0395311008</text>
<text x="343.2" y="302">J2</text>
<text x="64.4" y="306.8">R27</text>
<text x="76.9" y="307.1">10K</text>
<text x="121.8" y="307.1">2</text>
<text x="130" y="308.1">+</text>
<text x="150.9" y="309.6">10</text>
<text x="196.5" y="306.8">R14</text>
<text x="209" y="307.1">10K</text>
<text x="253.8" y="307.1">2</text>
<text x="262.1" y="308.1">+</text>
<text x="283" y="309.6">10</text>
<text x="332.6" y="307.1">3</text>
<text x="332.6" y="309.6">4</text>
<text x="83" y="316.7">10uF</text>
<text x="83.9" y="312.4">C27</text>
<text x="121.8" y="314.7">3</text>
<text x="125.5" y="315.7">SHDN</text>
<text x="215" y="316.7">10uF</text>
<text x="216" y="312.4">C18</text>
<text x="253.8" y="314.7">3</text>
<text x="257.6" y="315.7">SHDN</text>
<text x="332.6" y="312.2">5</text>
<text x="332.6" y="314.7">6</text>
<text x="332.6" y="317.2">7</text>
<text x="121.8" y="322.3">4</text>
<text x="130" y="323.3">+</text>
<text x="150.9" y="319.8">8</text>
<text x="253.8" y="322.3">4</text>
<text x="262.1" y="323.3">+</text>
<text x="283" y="319.8">8</text>
<text x="332.6" y="319.8">8</text>
<text x="64.4" y="329.7">R32</text>
<text x="76.9" y="329.9">10K</text>
<text x="121.8" y="327.4">5</text>
<text x="130" y="328.4">-</text>
<text x="150.9" y="324.9">7</text>
<text x="196.5" y="329.7">R19</text>
<text x="209" y="329.9">10K</text>
<text x="253.8" y="327.4">5</text>
<text x="262.1" y="328.4">-</text>
<text x="283" y="324.9">7</text>
<text x="83.9" y="335.3">C33</text>
<text x="216" y="335.3">C25</text>
<text x="83" y="339.6">10uF</text>
<text x="215" y="339.6">10uF</text>
<text x="135.4" y="344.4" transform="rotate(-90 135.4 344.4)">GND</text>
<text x="137.9" y="344.4" transform="rotate(-90 137.9 344.4)">GND</text>
<text x="145.5" y="344.4" transform="rotate(-90 145.5 344.4)">PAD</text>
<text x="267.5" y="344.4" transform="rotate(-90 267.5 344.4)">GND</text>
<text x="270" y="344.4" transform="rotate(-90 270 344.4)">GND</text>
<text x="277.6" y="344.4" transform="rotate(-90 277.6 344.4)">PAD</text>
<text x="134.4" y="348.1" transform="rotate(-90 134.4 348.1)">6</text>
<text x="136.9" y="349.9" transform="rotate(-90 136.9 349.9)">12</text>
<text x="144.5" y="349.9" transform="rotate(-90 144.5 349.9)">13</text>
<text x="144.7" y="350.8">ALM2402</text>
<text x="146.5" y="348.2">U9</text>
<text x="266.4" y="348.1" transform="rotate(-90 266.4 348.1)">6</text>
<text x="269" y="349.9" transform="rotate(-90 269 349.9)">12</text>
<text x="276.6" y="349.9" transform="rotate(-90 276.6 349.9)">13</text>
<text x="276.8" y="350.8">ALM2402</text>
<text x="278.6" y="348.2">U7</text>
<text x="410" y="358.1">COMPANY:</text>
<text x="410" y="370.8">TITLE:</text>
<text x="346.5" y="379.7">DRAWN:</text>
<text x="384.6" y="379.7">DATED:</text>
<text x="346.5" y="389.9">CHECKED:</text>
<text x="384.6" y="389.9">DATED:</text>
<text x="420.4" y="391.2">CODE:</text>
<text x="444.5" y="391.2">SIZE:</text>
<text x="481.3" y="391.2">DRAWING NO:</text>
<text x="525.8" y="391.2">REV:</text>
<text x="346.5" y="400">QUALITY CONTROL:</text>
<text x="384.6" y="400">DATED:</text>
<text x="346.5" y="410.2">RELEASED:</text>
<text x="384.6" y="410.2">DATED:</text>
<text x="410.2" y="414">SCALE:</text>
<text x="491.5" y="414">SHEET:</text>
<text x="503.2" y="414">OF</text>
</g>
<g font-size="2.2" fill="#00f">
<text x="101.1" y="111.8">C12</text>
<text x="174.8" y="111.8">C11</text>
<text x="248.4" y="111.8">C19</text>
<text x="322.1" y="111.8">C15</text>
<text x="94.2" y="115.6">0.1uF 50V</text>
<text x="167.9" y="115.6">0.1uF 50V</text>
<text x="241.6" y="115.6">0.1uF 50V</text>
<text x="315.2" y="115.6">0.1uF 50V</text>
<text x="101.1" y="182.9">C34</text>
<text x="174.8" y="182.9">C32</text>
<text x="248.4" y="182.9">C41</text>
<text x="322.1" y="182.9">C39</text>
<text x="94.2" y="186.7">0.1uF 50V</text>
<text x="167.9" y="186.7">0.1uF 50V</text>
<text x="241.6" y="186.7">0.1uF 50V</text>
<text x="315.2" y="186.7">0.1uF 50V</text>
</g>
</svg>
